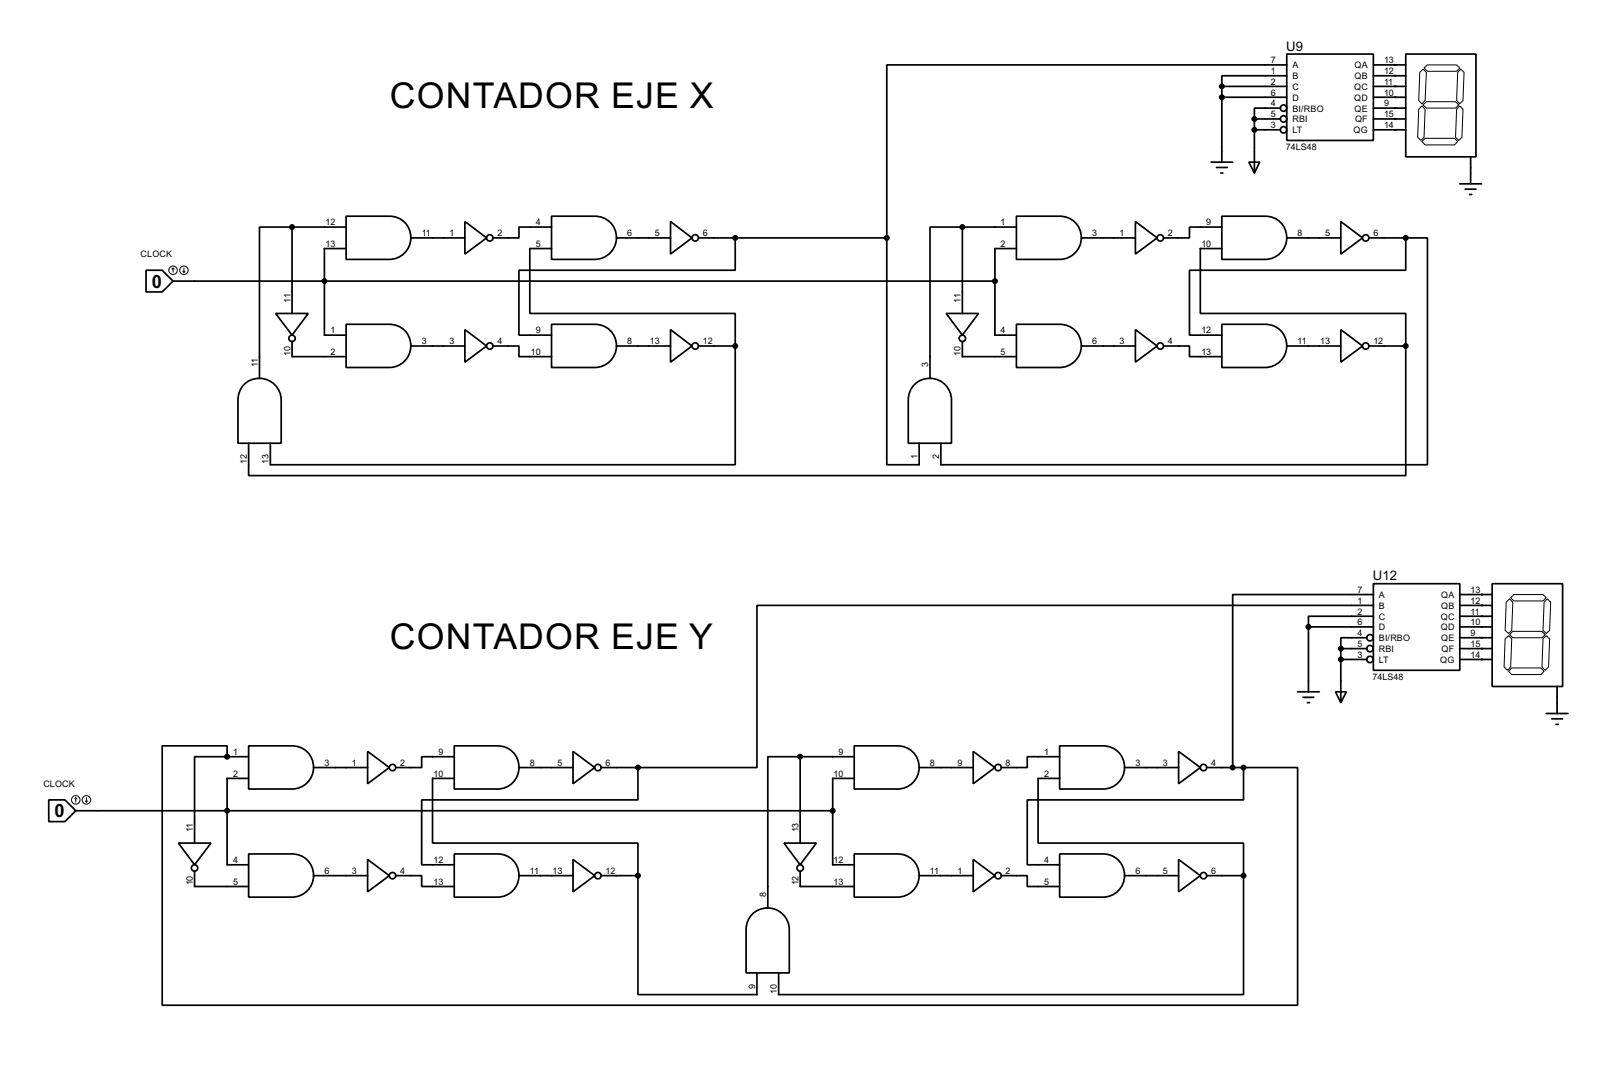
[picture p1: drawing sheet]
<svg xmlns="http://www.w3.org/2000/svg" width="381mm" height="254mm" viewBox="0 0 381 254" stroke-linecap="round" stroke-linejoin="round" font-family="sans-serif">
<g fill="none" stroke="#000" stroke-width=".4">
<path d="M302.3 12.7h20.3v20.3h-20.3zM302.3 15.3h-94v40.6M302.3 17.8h-15.3v2.5M322.6 15.3h7.6M322.6 17.8h7.6M330.2 12.7h16.5v24.2h-16.5zM284.5 38.1h5.1M285.8 39.4h2.5M287 20.3h15.3M287 20.3v17.8M287 22.9h15.3M293.4 38.1h2.5l-1.2 2.6z"/>
<path d="M294.7 30.5h6.1M294.7 28v12.7M294.7 28h6.1M300.8 25.4h-6.1v2.6M322.6 30.5h7.6M322.6 28h7.6M322.6 20.3h7.6M322.6 22.9h7.6M322.6 25.4h7.6M345.5 36.9v6.3M68.6 53.4h-7.6v35.5M68.6 53.4h12.7"/>
<path d="M68.6 53.4v20.3M81.3 50.8h10.2a5.1 5.1 0 0 1 5 5.1 5.1 5.1 0 0 1-5 5.1h-10.2zM81.3 58.4h-5.1v20.4h5.1M96.5 55.9h12.7M109.2 52.1l5.1 3.8-5.1 3.8zM129.6 50.8h10.1a5.1 5.1 0 0 1 5.1 5.1 5.1 5.1 0 0 1-5.1 5.1h-10.1zM129.6 53.4h-7.7v2.5h-6.1M129.6 58.4h-5.1v15.3h48.2v7.6M144.8 55.9h12.7M157.5 52.1l5.1 3.8-5.1 3.8zM164.1 55.9h44.2M172.7 55.9v7.6h-50.8v15.3h7.7"/>
<path d="M208.3 55.9v53.3h7.6v-5M226.1 53.4h-7.6v35.5M226.1 53.4h12.7M226.1 53.4v20.3M238.8 50.8h10.1a5.1 5.1 0 0 1 5.1 5.1 5.1 5.1 0 0 1-5.1 5.1h-10.1zM238.8 58.4h-5.1v20.4h5.1M254 55.9h12.7M266.7 52.1l5.1 3.8-5.1 3.8zM286.8 40.7h.5M287 50.8h10.2a5.1 5.1 0 0 1 5.1 5.1 5.1 5.1 0 0 1-5.1 5.1h-10.2zM287 53.4h-7.6v2.5h-6.1M287 58.4h-5v15.3h48.2v7.6"/>
<path d="M302.3 55.9h12.7M315 52.1l5.1 3.8-5.1 3.8zM321.6 55.9h8.6M330.2 55.9v7.6h-50.8v15.3h7.6M330.2 55.9h5.1v53.3h-114.3v-5M342.9 43.2h5.1M344.2 44.5h2.5M345.2 45.7h.5M34.3 63.5h3.8l2.6 2.6-2.6 2.5h-3.8zM40.7 66.1h193M64.8 73.7h7.6l-3.8 5.1zM81.3 76.2h10.2a5.1 5.1 0 0 1 5 5.1 5.1 5.1 0 0 1-5 5.1h-10.2z"/>
<path d="M109.2 77.5l5.1 3.8-5.1 3.8zM129.6 76.2h10.1a5.1 5.1 0 0 1 5.1 5.1 5.1 5.1 0 0 1-5.1 5.1h-10.1zM157.5 77.5l5.1 3.8-5.1 3.8zM222.3 73.7h7.6l-3.8 5.1zM238.8 76.2h10.1a5.1 5.1 0 0 1 5.1 5.1 5.1 5.1 0 0 1-5.1 5.1h-10.1zM266.7 77.5l5.1 3.8-5.1 3.8zM287 76.2h10.2a5.1 5.1 0 0 1 5.1 5.1 5.1 5.1 0 0 1-5.1 5.1h-10.2zM315 77.5l5.1 3.8-5.1 3.8zM57.6 90.1a5.1 5.1 0 0 1 5.5-.7 5.1 5.1 0 0 1 3 4.6v10.2h-10.2v-10.2a5.2 5.2 0 0 1 1.7-3.9zM68.6 80.3v3.5h12.7M96.5 81.3h12.7M115.8 81.3h6.1v2.5h7.7"/>
<path d="M144.8 81.3h12.7M164.1 81.3h8.6M172.7 81.3v27.9h-109.2v-5M215.1 90.1a5.1 5.1 0 0 1 5.4-.7 5.1 5.1 0 0 1 3 4.6v10.2h-10.1v-10.2a5.1 5.1 0 0 1 1.7-3.9zM226.1 80.3v3.5h12.7M254 81.3h12.7M273.3 81.3h6.1v2.5h7.6M302.3 81.3h12.7M321.6 81.3h8.6M330.2 81.3v30.5h-271.8v-7.6M322.6 137.2h20.3v20.3h-20.3zM322.6 139.7h-33v40.7"/>
<path d="M342.9 139.7h7.6M350.5 137.2h16.6v24.1h-16.6zM307.4 147.3v15.3M307.4 147.3h15.2M315 155h6.1M315 152.4v12.7M315 152.4h6.1M321.1 149.9h-6.1v2.5M322.6 144.8h-15.2v2.5M322.6 142.3h-144.8v38.1h-27.9M342.9 155h7.6M342.9 152.4h7.6"/>
<path d="M342.9 147.3h7.6M342.9 142.3h7.6M342.9 144.8h7.6M342.9 149.9h7.6M53.4 177.8h-7.7v20.3M53.4 177.8v-2.5h-15.3v60.9h266.7v-55.8h-12.7M53.4 177.8h5M58.4 175.3h10.2a5.1 5.1 0 0 1 5.1 5 5.1 5.1 0 0 1-5.1 5.1h-10.2zM86.4 176.6l5.1 3.8-5.1 3.8zM106.7 175.3h10.2a5.1 5.1 0 0 1 5 5 5.1 5.1 0 0 1-5 5.1h-10.2zM106.7 177.8h-7.6v2.6h-6.1M134.6 176.6l5.1 3.8-5.1 3.8z"/>
<path d="M188 177.8h-7.6v35.6M188 177.8h12.7M188 177.8v20.3M200.7 175.3h10.1a5.1 5.1 0 0 1 5.1 5 5.1 5.1 0 0 1-5.1 5.1h-10.1zM228.6 176.6l5.1 3.8-5.1 3.8zM248.9 175.3h10.2a5.1 5.1 0 0 1 5.1 5 5.1 5.1 0 0 1-5.1 5.1h-10.2zM248.9 177.8h-7.6v2.6h-6.1M276.9 176.6l5.1 3.8-5.1 3.8zM304.8 162.6h5.1M306.1 163.9h2.5M307.1 165.1h.5M313.7 162.6h2.6l-1.3 2.5z"/>
<path d="M363.2 167.7h5.1M364.5 168.9h2.6M365.5 170.2h.5M365.8 161.3v6.4M11.5 188h3.8l2.5 2.5-2.5 2.6h-3.8zM17.8 190.5h177.8M41.9 198.1h7.7l-3.9 5.1zM58.4 182.9h-5v20.3h5M73.7 180.4h12.7M106.7 182.9h-5.1v15.2h48.3v7.7M121.9 180.4h12.7M141.2 180.4h8.7"/>
<path d="M149.9 180.4v7.6h-50.8v15.2h7.6M184.2 198.1h7.6l-3.8 5.1zM200.7 182.9h-5.1v20.3h5.1M215.9 180.4h12.7M248.9 182.9h-5v15.2h48.2v7.7M264.2 180.4h12.7M283.5 180.4h8.6M292.1 180.4v7.6h-50.8v15.2h7.6M45.7 204.7v3.6h12.7M58.4 200.7h10.2a5.1 5.1 0 0 1 5.1 5 5.1 5.1 0 0 1-5.1 5.1h-10.2zM73.7 205.8h12.7M86.4 202l5.1 3.8-5.1 3.8z"/>
<path d="M93 205.8h6.1v2.5h7.6M106.7 200.7h10.2a5.1 5.1 0 0 1 5 5 5.1 5.1 0 0 1-5 5.1h-10.2zM121.9 205.8h12.7M134.6 202l5.1 3.8-5.1 3.8zM141.2 205.8h8.7M149.9 205.8v27.9h27.9v-5.1M177 214.6a5.1 5.1 0 0 1 5.4-.8 5.1 5.1 0 0 1 3 4.7v10.1h-10.1v-10.1a5.1 5.1 0 0 1 1.7-3.9zM188 204.7v3.6h12.7M200.7 200.7h10.1a5.1 5.1 0 0 1 5.1 5 5.1 5.1 0 0 1-5.1 5.1h-10.1zM215.9 205.8h12.7M228.6 202l5.1 3.8-5.1 3.8zM235.2 205.8h6.1v2.5h7.6"/>
<path d="M248.9 200.7h10.2a5.1 5.1 0 0 1 5.1 5 5.1 5.1 0 0 1-5.1 5.1h-10.2zM264.2 205.8h12.7M276.9 202l5.1 3.8-5.1 3.8zM283.5 205.8h8.6M292.1 205.8v27.9h-109.2v-5.1"/>
<circle cx="301.5" cy="30.5" r=".75"/>
<circle cx="301.5" cy="28" r=".75"/>
<circle cx="301.5" cy="25.4" r=".75"/>
<circle cx="115" cy="55.9" r=".75"/>
<circle cx="163.3" cy="55.9" r=".75"/>
<circle cx="272.5" cy="55.9" r=".75"/>
<circle cx="320.8" cy="55.9" r=".75"/>
<circle cx="68.6" cy="79.5" r=".75"/>
<circle cx="226" cy="79.5" r=".75"/>
<circle cx="115" cy="81.3" r=".75"/>
<circle cx="163.3" cy="81.3" r=".75"/>
<circle cx="272.5" cy="81.3" r=".75"/>
<circle cx="320.8" cy="81.3" r=".75"/>
<circle cx="321.8" cy="149.9" r=".75"/>
<circle cx="321.8" cy="155" r=".75"/>
<circle cx="321.8" cy="152.4" r=".75"/>
<circle cx="92.2" cy="180.4" r=".75"/>
<circle cx="140.4" cy="180.4" r=".75"/>
<circle cx="234.4" cy="180.4" r=".75"/>
<circle cx="282.7" cy="180.4" r=".75"/>
<circle cx="45.7" cy="204" r=".75"/>
<circle cx="92.2" cy="205.8" r=".75"/>
<circle cx="140.4" cy="205.8" r=".75"/>
<circle cx="187.9" cy="204" r=".75"/>
<circle cx="234.4" cy="205.8" r=".75"/>
<circle cx="282.7" cy="205.8" r=".75"/>
</g>
<g fill="#000">
<circle cx="327.7" cy="15.3" r=".2"/>
<circle cx="327.7" cy="17.8" r=".2"/>
<circle cx="327.7" cy="22.9" r=".2"/>
<circle cx="327.7" cy="25.4" r=".2"/>
<circle cx="327.7" cy="28" r=".2"/>
<circle cx="327.7" cy="30.5" r=".2"/>
<circle cx="327.7" cy="20.3" r=".2"/>
<circle cx="348" cy="139.7" r=".2"/>
<circle cx="348" cy="152.4" r=".2"/>
<circle cx="348" cy="142.3" r=".2"/>
<circle cx="348" cy="144.8" r=".2"/>
<circle cx="348" cy="147.3" r=".2"/>
<circle cx="348" cy="149.9" r=".2"/>
<circle cx="348" cy="155" r=".2"/>
<circle cx="53.4" cy="177.8" r=".2"/>
</g>
<g fill="#000" stroke="#000" stroke-width=".4">
<circle cx="287" cy="20.3" r=".5"/>
<circle cx="287" cy="22.9" r=".5"/>
<circle cx="294.6" cy="30.5" r=".5"/>
<circle cx="294.6" cy="28" r=".5"/>
<circle cx="68.6" cy="53.4" r=".5"/>
<circle cx="172.7" cy="55.9" r=".5"/>
<circle cx="208.3" cy="55.9" r=".5"/>
<circle cx="226" cy="53.4" r=".5"/>
<circle cx="330.2" cy="55.9" r=".5"/>
<circle cx="76.2" cy="66.1" r=".5"/>
<circle cx="233.7" cy="66.1" r=".5"/>
<circle cx="172.7" cy="81.3" r=".5"/>
<circle cx="330.2" cy="81.3" r=".5"/>
<circle cx="307.3" cy="147.3" r=".5"/>
<circle cx="314.9" cy="152.4" r=".5"/>
<circle cx="314.9" cy="155" r=".5"/>
<circle cx="53.3" cy="177.8" r=".5"/>
<circle cx="187.9" cy="177.8" r=".5"/>
<circle cx="53.3" cy="190.5" r=".5"/>
<circle cx="149.8" cy="180.4" r=".5"/>
<circle cx="195.6" cy="190.5" r=".5"/>
<circle cx="289.5" cy="180.4" r=".5"/>
<circle cx="292.1" cy="180.4" r=".5"/>
<circle cx="149.8" cy="205.8" r=".5"/>
<circle cx="292.1" cy="205.8" r=".5"/>
</g>
<g fill="none" stroke="#000" stroke-width=".23">
<path d="M333.5 17l.8-.7 .8 .7-.3 6.6-.8 .8-.7-.8zM334.5 16l.8-.7h6.9l.7 .7-.7 .8h-6.9zM342.4 17l.8-.7 .7 .7-.2 6.6-.8 .8-.7-.8zM333.3 25.7l.7-.8 .8 .8-.3 6.6-.7 .7-.8-.7zM334 33.3l.8-.8h6.9l.7 .8-.7 .8h-6.9zM334.3 24.7l.8-.8h6.8l.8 .8-.8 .7h-6.8zM342.2 25.7l.7-.8 .8 .8-.3 6.6-.7 .7-.8-.7zM40.7 63l-.3 .3M40.7 63l.2 .3M40.7 63v1M43 63.8l.2 .2M43.2 63v1"/>
<path d="M43.5 63.8l-.3 .2M355.6 139.7h6.9l.7 .8-.7 .7h-6.9l-.7-.7zM353.6 150.1l.8-.7 .7 .7-.2 6.6-.8 .8-.8-.8zM354.6 149.1l.8-.7h6.8l.8 .7-.8 .8h-6.8zM354.6 140.7l.8 .8-.3 6.6-.7 .8-.8-.8 .2-6.6zM355.1 157h6.9l.7 .8-.7 .7h-6.9l-.7-.7zM362.5 150.1l.7-.7 .8 .7-.2 6.6-.8 .8-.8-.8zM363.5 140.7l.8 .8-.3 6.6-.8 .8-.7-.8 .2-6.6zM17.8 187.5l-.2 .2M17.8 187.5l.3 .2M17.8 187.5v1M20.1 188.2l.2 .3"/>
<path d="M20.3 187.5v1M20.6 188.2l-.3 .3"/>
<circle cx="40.6" cy="63.5" r="1"/>
<circle cx="43.2" cy="63.5" r="1"/>
<circle cx="17.8" cy="188" r="1"/>
<circle cx="20.3" cy="188" r="1"/>
</g>
<g font-size="9.4">
<text x="91.6" y="25.4">CONTADOR EJE X</text>
<text x="91.6" y="152.4">CONTADOR EJE Y</text>
</g>
<g font-size="4.8">
<text x="35.7" y="67.6">0</text>
<text x="12.8" y="192.1">0</text>
</g>
<g font-size="3.5">
<text x="302.1" y="11.9">U9</text>
<text x="322.5" y="136.4">U12</text>
</g>
<g font-size="2.4">
<text x="298.6" y="14.8">7</text>
<text x="298.6" y="17.4">1</text>
<text x="303.6" y="16.1">A</text>
<text x="318.2" y="16.1">QA</text>
<text x="325.1" y="14.8">13</text>
<text x="325.1" y="17.4">12</text>
<text x="298.6" y="19.9">2</text>
<text x="298.6" y="22.5">6</text>
<text x="303.6" y="18.6">B</text>
<text x="303.6" y="21.1">C</text>
<text x="303.6" y="23.6">D</text>
<text x="318.1" y="21.1">QC</text>
<text x="318.1" y="23.6">QD</text>
<text x="318.2" y="18.6">QB</text>
<text x="325.1" y="19.9">11</text>
<text x="325.1" y="22.5">10</text>
<text x="298.6" y="25">4</text>
<text x="298.6" y="27.5">5</text>
<text x="303.6" y="26.2">BI/RBO</text>
<text x="303.6" y="28.8">RBI</text>
<text x="318.2" y="26.2">QE</text>
<text x="318.3" y="28.8">QF</text>
<text x="325.1" y="25">9</text>
<text x="325.1" y="27.5">15</text>
<text x="298.6" y="30.1">3</text>
<text x="302.1" y="35.2">74LS48</text>
<text x="303.6" y="31.3">LT</text>
<text x="317.9" y="31.3">QG</text>
<text x="325.1" y="30.1">14</text>
<text x="76.5" y="52.9">12</text>
<text x="125.9" y="52.9">4</text>
<text x="235.1" y="52.9">1</text>
<text x="283.4" y="52.9">9</text>
<text x="76.5" y="58">13</text>
<text x="99.1" y="55.5">11</text>
<text x="105.6" y="55.5">1</text>
<text x="116.9" y="55.5">2</text>
<text x="125.9" y="58">5</text>
<text x="147.3" y="55.5">6</text>
<text x="153.8" y="55.5">5</text>
<text x="165.1" y="55.5">6</text>
<text x="235.1" y="58">2</text>
<text x="256.6" y="55.5">3</text>
<text x="263" y="55.5">1</text>
<text x="274.3" y="55.5">2</text>
<text x="282.2" y="58">10</text>
<text x="304.8" y="55.5">8</text>
<text x="311.3" y="55.5">5</text>
<text x="322.6" y="55.5">6</text>
<text x="33" y="60.4">CLOCK</text>
<text x="68.2" y="71.1" transform="rotate(-90 68.2 71.1)">11</text>
<text x="225.7" y="71.1" transform="rotate(-90 225.7 71.1)">11</text>
<text x="68.2" y="83.6" transform="rotate(-90 68.2 83.6)">10</text>
<text x="77.6" y="78.3">1</text>
<text x="77.6" y="83.4">2</text>
<text x="99.1" y="80.9">3</text>
<text x="105.6" y="80.9">3</text>
<text x="116.9" y="80.9">4</text>
<text x="124.7" y="83.4">10</text>
<text x="125.9" y="78.3">9</text>
<text x="147.3" y="80.9">8</text>
<text x="152.7" y="80.9">13</text>
<text x="165.1" y="80.9">12</text>
<text x="225.7" y="83.6" transform="rotate(-90 225.7 83.6)">10</text>
<text x="235.1" y="78.3">4</text>
<text x="235.1" y="83.4">5</text>
<text x="256.6" y="80.9">6</text>
<text x="263" y="80.9">3</text>
<text x="274.3" y="80.9">4</text>
<text x="282.2" y="78.3">12</text>
<text x="282.2" y="83.4">13</text>
<text x="304.8" y="80.9">11</text>
<text x="310.1" y="80.9">13</text>
<text x="322.6" y="80.9">12</text>
<text x="60.6" y="86.4" transform="rotate(-90 60.6 86.4)">11</text>
<text x="218" y="86.4" transform="rotate(-90 218 86.4)">3</text>
<text x="215.5" y="107.9" transform="rotate(-90 215.5 107.9)">1</text>
<text x="220.6" y="107.9" transform="rotate(-90 220.6 107.9)">2</text>
<text x="58" y="109" transform="rotate(-90 58 109)">12</text>
<text x="63.1" y="109" transform="rotate(-90 63.1 109)">13</text>
<text x="318.9" y="139.3">7</text>
<text x="318.9" y="141.9">1</text>
<text x="323.9" y="140.5">A</text>
<text x="323.9" y="143.1">B</text>
<text x="338.5" y="140.5">QA</text>
<text x="338.5" y="143.1">QB</text>
<text x="345.5" y="139.3">13</text>
<text x="345.5" y="141.9">12</text>
<text x="318.9" y="144.4">2</text>
<text x="318.9" y="146.9">6</text>
<text x="318.9" y="149.5">4</text>
<text x="323.9" y="145.6">C</text>
<text x="323.9" y="148.1">D</text>
<text x="338.4" y="145.6">QC</text>
<text x="338.4" y="148.1">QD</text>
<text x="345.5" y="144.4">11</text>
<text x="345.5" y="146.9">10</text>
<text x="345.5" y="149.5">9</text>
<text x="318.9" y="152">5</text>
<text x="318.9" y="154.6">3</text>
<text x="323.9" y="150.7">BI/RBO</text>
<text x="323.9" y="153.2">RBI</text>
<text x="323.9" y="155.8">LT</text>
<text x="338.3" y="155.8">QG</text>
<text x="338.5" y="150.7">QE</text>
<text x="338.6" y="153.2">QF</text>
<text x="345.5" y="152">15</text>
<text x="345.5" y="154.6">14</text>
<text x="322.4" y="159.7">74LS48</text>
<text x="54.8" y="177.4">1</text>
<text x="76.2" y="180">3</text>
<text x="82.7" y="180">1</text>
<text x="94" y="180">2</text>
<text x="103" y="177.4">9</text>
<text x="124.5" y="180">8</text>
<text x="131" y="180">5</text>
<text x="142.3" y="180">6</text>
<text x="197" y="177.4">9</text>
<text x="218.5" y="180">8</text>
<text x="224.9" y="180">9</text>
<text x="236.2" y="180">8</text>
<text x="245.3" y="177.4">1</text>
<text x="266.7" y="180">3</text>
<text x="273.2" y="180">3</text>
<text x="284.5" y="180">4</text>
<text x="10.2" y="184.9">CLOCK</text>
<text x="54.8" y="182.5">2</text>
<text x="101.9" y="182.5">10</text>
<text x="195.8" y="182.5">10</text>
<text x="245.3" y="182.5">2</text>
<text x="45.3" y="195.6" transform="rotate(-90 45.3 195.6)">11</text>
<text x="187.6" y="195.6" transform="rotate(-90 187.6 195.6)">13</text>
<text x="54.8" y="202.8">4</text>
<text x="101.9" y="202.8">12</text>
<text x="195.8" y="202.8">12</text>
<text x="245.3" y="202.8">4</text>
<text x="45.3" y="208.1" transform="rotate(-90 45.3 208.1)">10</text>
<text x="54.8" y="207.9">5</text>
<text x="76.2" y="205.4">6</text>
<text x="82.7" y="205.4">3</text>
<text x="94" y="205.4">4</text>
<text x="101.9" y="207.9">13</text>
<text x="124.5" y="205.4">11</text>
<text x="129.8" y="205.4">13</text>
<text x="142.3" y="205.4">12</text>
<text x="187.6" y="208.1" transform="rotate(-90 187.6 208.1)">12</text>
<text x="195.8" y="207.9">13</text>
<text x="218.5" y="205.4">11</text>
<text x="224.9" y="205.4">1</text>
<text x="236.2" y="205.4">2</text>
<text x="245.3" y="207.9">5</text>
<text x="266.7" y="205.4">6</text>
<text x="273.2" y="205.4">5</text>
<text x="284.5" y="205.4">6</text>
<text x="180" y="210.8" transform="rotate(-90 180 210.8)">8</text>
<text x="177.4" y="232.3" transform="rotate(-90 177.4 232.3)">9</text>
<text x="182.5" y="233.5" transform="rotate(-90 182.5 233.5)">10</text>
</g>
</svg>
